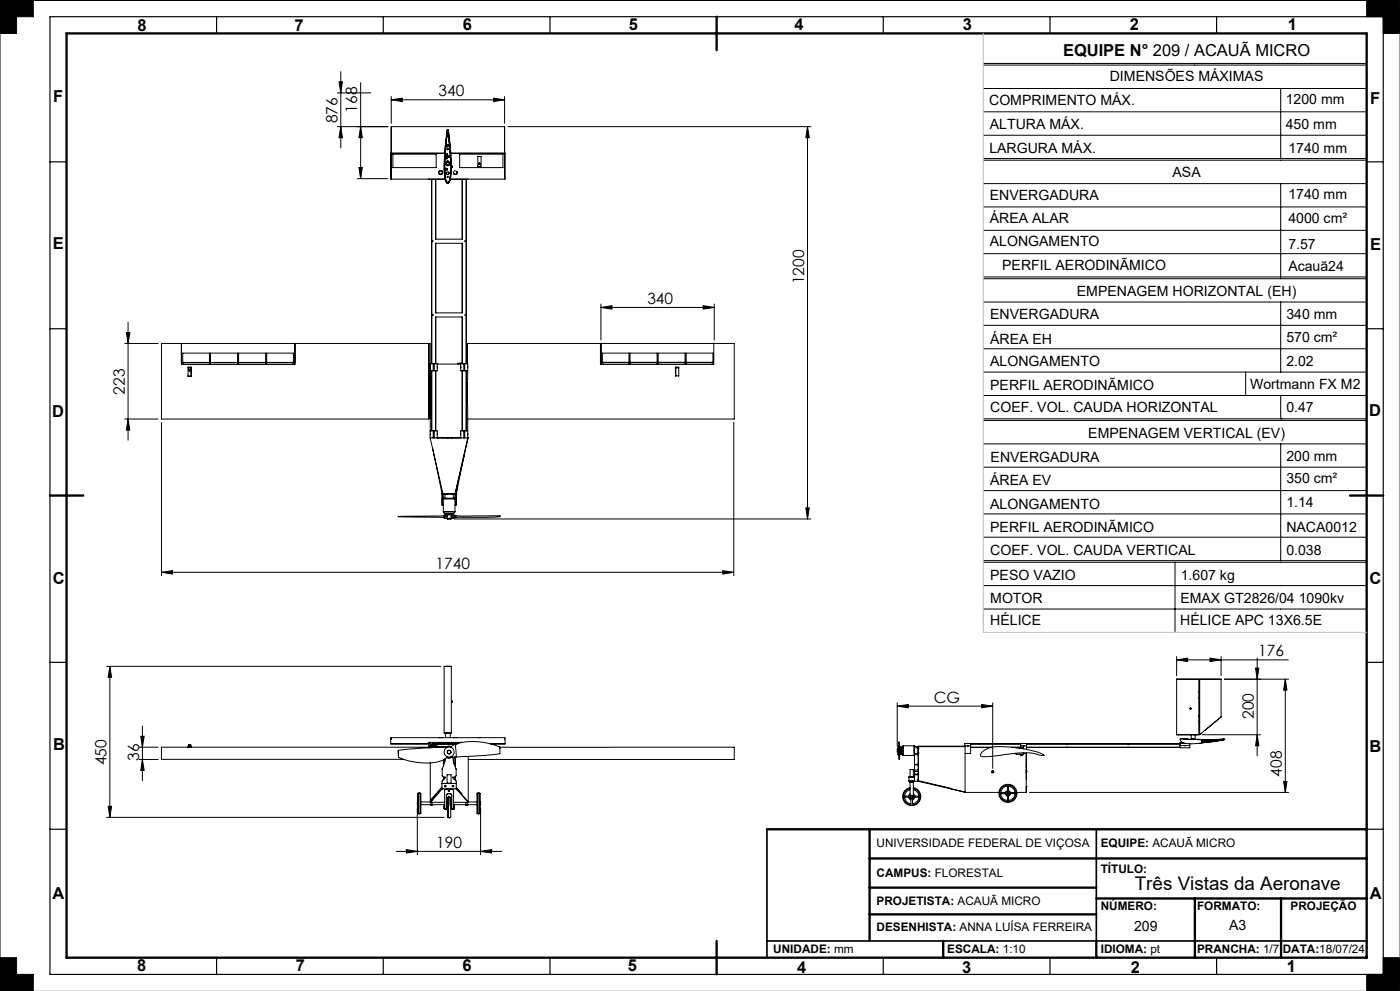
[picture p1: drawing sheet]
<svg xmlns="http://www.w3.org/2000/svg" width="420mm" height="297mm" viewBox="0 0 420 297" stroke-linecap="round" stroke-linejoin="round" font-family="sans-serif">
<g fill="none" stroke="#000" stroke-width=".3">
<path d="M5 0v10h-5M10 0v5h-10M295 19h115M295 19.5h115M410 0v5h10M415 0v10h5M101.2 27.8h10M101.2 38h15.2M101.7 24.5h1l-.5 3.3zM102.2 21.5v22.8M102.2 38l.5 3.3h-1zM108.2 24.8v28.7"/>
<path d="M108.2 38l.5 3.3h-1zM117.4 38v15.7h16.1M117.4 38v7.9M117.4 38h34M117.4 29.9l3.3-.5v1zM117.4 28.9v8.1M117.4 29.9h34M134.2 39l-.9 7.7M134.2 39h.3l.8 7.7h-2M134.2 39l-.8 7.7M134.3 39l-.8 7.7v-.7M134.3 39l-.8 7"/>
<path d="M134.3 39l.8 7.7M134.4 39l.8 7.7M148.1 29.4l3.3 .5-3.3 .5zM151.4 38v15.7h-16.3M151.4 38v7.9M151.4 28.9v8.1M152.4 38h90.9M242.3 38l.5 3.3h-1zM242.3 38v117.5M295 26.5h115M295 33.5h115M384.2 26.5v21"/>
<path d="M107.2 53.5h9.2M107.7 50.2h1l-.5 3.3zM117.9 46.2h12.9v4h-12.9zM128.5 53.7h.1M129.5 53.7v55.3M130.7 53.7v18h8v-18M131.8 52.1h.1M132.6 51.3h.1M132.6 51.3a.59 .59 0 0 0-.9 0 .59 .59 0 0 0 .1 .8M132.6 51.3a.61 .61 0 0 1-.1 .9M132.6 51.3a.59 .59 0 0 1 0 .8 .59 .59 0 0 1-.8 0M133.3 47h2a15.7 15.7 0 0 1-.5 7.6 .53 .53 0 0 1-.6 .3 .53 .53 0 0 1-.4-.4 19.2 19.2 0 0 1-.5-7.5z"/>
<path d="M133.4 47.1h1.8l.1 3.7-.3 2.9-.5 1.2-.6-.2a11.3 11.3 0 0 1-.6-6.4zM133.4 50.5h.7v.4h-.7M133.4 50.5v.4M133.4 45.9h-16.2v7.8l.2-.3M133.5 47.6l-.1 2.9M133.5 47.1a18 18 0 0 0 .4 7.4l.5 .3a4.9 4.9 0 0 0 .8-3.7l-.1-4M133.5 47.1a15.7 15.7 0 0 0 .6 7.6l.3 .1a4.8 4.8 0 0 0 .8-3.7l-.1-4M133.5 47.1v.5M133.5 46h.6v.7M133.9 48.5l.4-.2 .5 .2v.8a.46 .46 0 0 1-.5 .4 .46 .46 0 0 1-.4-.4zM133.9 49.5h.9M133.9 51.6h.8v.5l-.7 .1z"/>
<path d="M134.1 43.4h.4l-.1 .6-.3-.1zM134.1 47.1v.5h-.6M134.2 46.7v.3M134.3 46.7v.3l.1-.3 .1 .2-.2-.1M134.3 54.6h.1M134.3 48.3l-.4 .2 .7-.1M134.3 46.7v.1M134.4 46.7h.1M134.5 46.8l.2 .2zM134.5 49.5v.1M134.8 48.7a.51 .51 0 0 0-.8 0 .51 .51 0 0 0 .1 .8M134.8 49.3l-.1 .2"/>
<path d="M135.1 47.1a14.6 14.6 0 0 1-.6 7.6l-.1 .1a1.35 1.35 0 0 1-.8-1.7l-.2-2.2M135.3 45.9h16.2v7.8l-.1-.3M135.4 50.2h.1M135.4 49.7h.1M135.5 49.7v.5M136 51.9a.58 .58 0 0 0 .7 .4 .58 .58 0 0 0 .5-.6 .58 .58 0 0 1-.5 .6 .58 .58 0 0 1-.7-.4zM137.1 51.5l.1 .2zM137.9 46.2h13v4h-13zM139.9 53.7v55.3M140.3 53.7h.1M143.3 46.9h1v3l-1-.1zM295 40.5h115"/>
<path d="M295 47.5h115M295 48h115M295 55h115M384.2 55v28M129.9 72.1l-.1 .1 .1 .3M130.7 72.9h8v20.9h-8zM139.5 72.1v.4M295 62h115M295 76h115M295 69h115M37.9 99.7h1l-.5 3.2zM38.4 96.6v35.3"/>
<path d="M130 94.2v.4M139.5 94.2l.1 .1-.1 .3M180.3 92.1l3.3-.5v1zM180.3 91.1v10.8M180.3 92.1h34M211 91.6l3.3 .5-3.3 .5zM214.3 91.1v10.8M295 83h115M295 83.5h115M295 90.5h115M295 97.5h115M384.2 90.5v21"/>
<path d="M37.4 102.9h10M54.4 102.9v6.4M54.4 105.1v3.7M54.4 102.9v5.9M54.4 108.8v.5M54.4 109.3h34M54.4 108.8h34M54.8 108.8v-3h33.2v3M55 108.6v.2M55 109.1v.2M56.4 112.7v.2h.9M56.4 110.2v2.5"/>
<path d="M56.4 112.7h.9M56.4 110.2h.9M57.3 110h-.9v.2M57.3 110v.2M57.3 112.7v.2M57.3 110l.1 .2M57.3 110.2h.1M57.3 112.7h.1M57.3 110.2v2.5M57.4 112.7l-.1 .2M57.4 110.2v2.5M62.8 105.8v3l-8-.2"/>
<path d="M62.8 109v.1M63.1 105.8v3h8.2v-3M63.1 109v.1M71.3 109v.1M71.6 105.8v3h8.1v-3M71.6 109v.1M79.7 109v.1M80 105.8v3l8-.2M80 109v.1M87.8 108.6v.2M87.8 109.1v.2M88.4 102.9v6.4"/>
<path d="M88.4 102.9v5.9M88.4 109v.3zM128.6 102.9v22.7M128.6 102.9v22.5M129 111.1h1M129 114h.1M129 112.9h.1M129 119.1h.1M129 117.9h.1M129 116.1h.1M129 115.3h.1M129.5 111.1v18"/>
<path d="M130 109h-1v22.2M130 109v2.1M130 111.1h.3M130 109h.3M130.3 109h.9v2.1h-.9M130.3 109v2.1M130.7 109v-14h8v14M130.7 111.1v18M131.2 109.1h7M137.6 108.9l-.2 .2M138.2 110.2v.9h.9M138.2 110v.2"/>
<path d="M138.4 109v-.2h-.8v.3M138.4 108.9h.3M138.7 111.1v18M139.1 109h-.9v1M139.1 109v2.1M139.1 111.1h.3M139.1 109h.3M139.4 111.1h.9M139.4 109h.9v4.8M139.4 109v2.1M139.9 111.1v18M140.1 102.9h80.2v22.7h-80"/>
<path d="M140.1 102.9v6.1M140.1 113.8v8M140.1 114.3v7.3M140.1 115.6v5.5M180.1 102.9v6.3h34v-6.3M180.3 102.9v5.8M180.3 109v.2zM180.3 108.7h.1M180.3 108.7h33.8M180.3 102.9v6.3M180.7 108.7v-2.9h33.2v2.9M180.9 108.6v.1"/>
<path d="M180.9 109.1v.1M188.7 105.8v2.9l-8-.1M188.7 109v.1M189 105.8v2.9h8.1v-2.9M189 109v.1M197.1 109v.1M197.4 105.8v2.9h8.1v-2.9M197.4 109v.1M202.6 110.2h.1M202.6 110.2v1.8M202.7 112.6h.1M202.7 110h.9v.2"/>
<path d="M202.7 110v.2M202.7 110l-.1 .2M202.7 112.6v.1M202.7 112.6h.9M202.7 110.2v2.4M202.7 110.2h.9M203.6 112.6v.1M203.6 110.2v2.4M205.5 109v.1M205.8 105.8v2.9l8.1-.1M205.8 109v.1M213.6 108.6v.1"/>
<path d="M213.6 109.1v.1M295 104.5h115M295 111.5h115M295 118.5h115M373.7 111.5v7M384.2 118.5v7M37.4 125.6h10M38.4 125.6l.5 3.3h-1zM48.4 126.6v45.9M128.6 125.4h.4v-22.5h-80.6v22.7h80.2M129 131.2h1M129 129.1h1"/>
<path d="M129 131.2l3.9 16.8M129.8 134.2l2.8 13.8M130 131.2h.3M130 129.1v2.1M130 129.1h.3M130.3 131.2h.9M130.3 129.1h.9v2.1M130.3 129.1v2.1M131.2 131.2h7M134.1 131.2h.1M135.3 131.2h.1M138.2 131.2h.9"/>
<path d="M139.1 129.1h-.9v2.1M139.1 131.2h.3M139.1 129.1h.3M139.1 129.1v2.1M139.3 136.2l-2.5 11.8M139.4 131.2h.9M139.4 129.1h.9M139.4 129.1v2.1M140.2 131.8l.3-.7-4 16.8M140.3 121.8v8.2M140.3 130v.3M140.3 130.3v.9"/>
<path d="M140.3 131.2l-3.8 16.8M220.1 126.5v46M295 125.5h115M295 126h115M295 133h115M384.2 133v35M119.5 154.9l13.7 .1M132.6 147.8v.2M132.6 149.3l.1 2M132.6 148h.1M132.6 149.3h.1M132.6 148l.1 3.3"/>
<path d="M132.7 151.3h.3M132.7 148h4.1M132.7 149.3h.3M133 153.3l.5 .5M133 153.3h3.5M133 149.3h.5M133 149.3v-1.3h.5v1.3M133 149.5h3.5M133 149.5v3.8M133.1 148h.1M133.2 149.3l-.2 .2M133.2 154.6l-13.7 .3"/>
<path d="M133.2 154.6l1 .1M133.2 154.6v-.3h2.3a.44 .44 0 0 1 .5-.1 .44 .44 0 0 1 .2 .4M133.2 155v.3h2.3a.44 .44 0 0 0 .5 .1 .44 .44 0 0 0 .2-.4M133.5 153.8l.4 .3M133.5 149.3h2.5M133.5 153.8h2.5M133.9 154.1l.2 .2M133.9 148h.1M133.9 154.1h1.6M134.1 155.4h1.2M134.1 155.4h.1M134.2 154.7v.2"/>
<path d="M134.2 154.9l-1 .1M134.2 155.3l-.1 .1M135.2 155.3l.1 .1M135.3 154.7l1.5-.1-.2 .3 .2 .1h-1.4zM135.3 155.4h.1M135.5 154.1l-.2 .2M135.5 148h.1M136 153.8l-.5 .3M136 149.3h.5M136.2 155.5h107.1M136.3 149.3l.2 .2M136.3 148h.1"/>
<path d="M136.5 153.3l-.5 .5M136.5 148h-.5v1.3M136.5 148v1.3M136.5 149.5v3.8M136.5 151.3h.3M136.5 149.3h.3M136.8 148h.1M136.8 148v3.3M136.8 154.6h13.2l-.1 .3 .1-.3M136.8 149.3h.1M137.3 145.7l-.5 2.3M149.9 154.9l-13.1 .1"/>
<path d="M241.8 152.2h1l-.5 3.3zM295 140h115M295 147h115M295 154h115M48.4 171.5l3.3-.5v1zM48.4 171.5h171.7M216.8 171l3.3 .5-3.3 .5zM295 161h115M295 168h115M295 168.5h115M295 175.5h115M352.5 168.5v21"/>
<path d="M32 199.7h100.3M32.9 199.7v45.3M32.9 199.7l.6 3.3h-1zM133.2 199.7h2.2v10.4M133.2 199.7v20M133.3 199.7h2M295 182.5h115M353 197.8l3.3-.6v1.1zM353 196.8v5.7M353 197.8h33.5M363 197.2l3.3 .6-3.3 .5zM366.3 196.8v5.7"/>
<path d="M377.2 197.2v29.4M42.7 217.6v16.4M133.3 219.7h2M133.7 219.7v1.4M133.9 219.7h.1M135.1 219.7v1.4M135.4 210.4v9.3h-2.2M135.4 210.5h.1M135.4 210h.1M135.5 210v.5M269.2 211.6l3.3-.5v1zM269.2 210.6v13"/>
<path d="M269.2 211.6h28.6M294.5 211.1l3.3 .5-3.3 .5zM297.8 210.6v19.7M353 203.5v16.7M353 203.5h6.7v16.7h-6.7M353.1 203.5h6.5M359.7 216.4h.2M359.7 214.7h.1M359.7 209h.1M359.7 207.3h.2M359.7 214.6h.1v2h-.1M359.7 207.2h.1v2h-.1"/>
<path d="M359.8 214.7h.1M359.8 209h.1M359.9 203.5h6.4M359.9 203.5v16.7M360.4 219.7l-.5 .5M366.3 214.9l-6.4 5.3M366.3 203.5v11.4M366.3 214.9l-4.9 4M367.3 203.5h19.3M376.7 200.2h.9l-.4 3.3zM385.6 203.5v34M385.6 203.5l.5 3.3h-1z"/>
<path d="M41.7 223.9h5.7M41.7 227.6h5.7M42.2 220.7h1.1l-.6 3.2zM42.7 227.6l.6 3.3h-1.1zM56.4 223.8v.1M56.4 223.8h.9M56.6 223.2h.6M56.6 223.2v.4M57.2 223.2v.4M57.3 223.6v.2M57.3 223.6h-.9v.2M57.3 223.8h.1"/>
<path d="M57.3 223.6l.1 .2M57.3 223.8v.1M57.4 223.8v.1M117.2 221.2v1.7h12M117.2 223h12M117.2 221.1h34.3M117.4 221.1v.6M119.6 226.9a18.9 18.9 0 0 0 13.3 .9l1.3-.9M119.6 226.6l-.1-1.7 .1 2M119.6 226.6v.1M125.5 237.8a.25 .25 0 0 1 .3-.3 .25 .25 0 0 1 .2 .3M125.5 237.8v6"/>
<path d="M125.5 237.8a.6 .6 0 0 0-.3 .9v4.1a.62 .62 0 0 0 .3 1M125.5 237.8h.1M126 237.8v6M126 237.8h.3v5a.65 .65 0 0 1-.3 1M129 223.7v.4h-.4v-.2h-80.2v3.7h72.7M129 223.7a1.07 1.07 0 0 1 1.2-.9 1.07 1.07 0 0 1 1 1M129 223.8h5M129 223.9h4.3M129.1 223.6h.1M129.1 223.5h-.5v.2h.4M129.1 228.6v11.8h4.3M129.6 223.7h.8"/>
<path d="M129.6 223.5h.8M129.7 223.3l-.1 .5a.5 .5 0 0 1 .5-.7 .5 .5 0 0 1 .5 .7 .5 .5 0 0 0-.3-.6 .5 .5 0 0 0-.6 .1zM129.7 223.1a.61 .61 0 0 1 .7 0 .61 .61 0 0 1 .3 .7 .59 .59 0 0 0-.6-.8 .59 .59 0 0 0-.6 .8zM130.1 223.1l.3 .7-.3-.7M131.1 222.9h6M131.6 221.1h.1M131.7 221.1h1.1M132.6 235.9l-3.4 3.8M132.6 236.3l-3.2 3.6M132.6 236.4h.1M132.6 236.4h4.2M132.6 236.4l-3.4 3.9 .2-.2"/>
<path d="M132.7 234.8v1.6M132.7 234.8l4.2 .1M132.9 223.8v.1M133 227.7v1.8M133 232.9v.8M133.3 223.9h.1M133.4 227.5v.7M133.4 232.9v.4M133.6 227.4l-.3 1.4-.7 1.6v2.1l.3 .4h.7l-.3 .6-.6 .5-.1 .8M134.1 234.8v-2.6h1.2v2.6M134.1 234.8h1.1M134.1 236.4l-.2 .2"/>
<path d="M134.1 234.8h.1M134.2 223.9l-8.9 .4-5.8 .6M134.2 226.8h.1M134.2 224h.1M134.2 234.8h1M134.2 234.8h.1M134.5 237.1l.2-.2 .1 .2M134.5 239v6M134.5 239h-.3v5a.65 .65 0 0 0 .3 1M134.5 239h.1M134.5 237.8l-.4 .2-.2 .4v4.1M134.5 237.8h.1"/>
<path d="M134.5 237.8h.4M134.9 237.8l.5 .2 .1 .4v4.1M134.9 237.8h.1M135 239h.2v5a.68 .68 0 0 1-.3 1l-.3 .1-.1-.2M135.2 234.8h.1M135.3 236.4l.2 .2M135.4 223.8l-.9-.1-1 .2M135.6 226.9l-.6 .3-.9-.2M135.8 226.9l.3 1.5 .7 2v2.2l-.4 .3h-.6l.2 .5 .8 .5v2.5M136.1 221l-.1 .1M136.1 221h1M136.2 226.9v2"/>
<path d="M136.2 232.9v.6M136.6 223l-1 .6-.3 .4M136.6 226.9v3M136.6 232.8v1M136.8 236.4h.1M136.8 236.4l3.6 3.9M136.9 236l1.7 1.8M136.9 236.3l2.4 2.7M137.1 221l.1 .1M137.1 223h-6.3M137.5 222.8h-6.4v.2M138.6 222.5h-10.1v.3h.6l.1 .4"/>
<path d="M140.5 227.6h79.8M140.5 226.7v13.6l-1.2-1.2M143.3 237.8a.25 .25 0 0 1 .3-.3 .25 .25 0 0 1 .2 .3M143.3 237.8v6M143.3 237.8h-.2v5a.65 .65 0 0 0 .2 1M143.3 237.8h.1M143.6 221.1h.4M143.8 237.8v6M143.8 237.8h.3v5a.65 .65 0 0 1-.3 1M147.2 223h4.3M149.9 223.9h70.4v3.7M149.9 223.9a19.4 19.4 0 0 0-13.3-.9l.3 3.9-1.6-.1"/>
<path d="M149.9 224.2v-.3l.1 2-5.7 .6-7.4 .3M149.9 224.2h.1M151.4 221.1v.6M151.5 221.2v1.7h-4.3M269.3 224.5v1M269.3 224.5h.1M269.3 225.5h.1M269.3 225.4v.1M269.6 224.1l.1 2.1 .2-1.6M269.6 226.2l.1 1.5 .2-1.5M269.6 223.7h-.3v2.5h.9v-2.5h-.3M269.6 222.3l.3 2.1-.1 1.8z"/>
<path d="M269.7 226.2h.1M269.7 223.7l.3 1.7zM269.9 224.1v.8M270.2 225.5l.1 .1M270.3 225.6l.3 .4M270.3 224.3l-.1 .2M270.3 224.3v1.3M270.6 226l.4 .4M270.6 223.9l-.3 .4M270.6 223.9v2.1M271 223.5l-.4 .4M271 223.5v2.9"/>
<path d="M271 223.5h3.2M271 226.4h3.2M271.4 238.9h1.2l.2 .5 .5 .3v1.2a2.06 2.06 0 0 1-1.9-2zM272.7 232.8l1.7 .1zM272.7 234l1.7 .1M272.7 234l2.7 .1M272.7 232.9v1.1M273 236a2.7 2.7 0 0 0-1.7 4.2 2.7 2.7 0 0 0 4.5 0 2.7 2.7 0 0 0-1.8-4.2M273 234.3v.2M273 234.1v.2M273 232.8h1M273 232.8v-2.2h1v2.2"/>
<path d="M273 236.7a2.06 2.06 0 0 0-1.6 1.9h1.2l.4-.7M273 238.3a.67 .67 0 0 0 0 .9 .67 .67 0 0 0 1 0 .67 .67 0 0 0 0-.9M273 236.3a2.51 2.51 0 0 0-1.6 3.8 2.51 2.51 0 0 0 4.2 0 2.51 2.51 0 0 0-1.6-3.8M273 238.5v.5M273 234.5v4.7h1v-4.7M273 232.8h.1M273 234.3h1M273 234.5h1M273.1 232.8h.8M273.1 232.8h.1M273.2 239.2h.7M273.6 234.1h.4v.2"/>
<path d="M273.9 232.8h.1M274 234.3v.2M274 236.7a2.17 2.17 0 0 1 1.7 1.9h-1.2l-.5-.7M274 238.5v.5M274.2 223.5l.2 .2M274.2 223.5v2.9M274.4 226.2l-.2 .2M274.4 232v.2M274.4 229.1v.1M274.4 230.8v.4M274.4 226.2v2.9M274.4 231.2v.8"/>
<path d="M274.4 223.7v.4M274.4 225.8v.4M274.4 223.7h15.1M274.4 226.2h1M274.4 224.1v1.7M274.4 229.2v1.6M274.4 232.2v1.9M274.4 232h1M274.4 232.2h1M274.4 230.8h1M274.4 229.2h1M274.4 229.1h1"/>
<path d="M274.4 231.2h1M274.4 225.8h1M274.5 238.9h1.2a2.13 2.13 0 0 1-1.9 2v-1.2zM275.4 225.6h.1M275.4 224.3h.1M275.4 233.8h.1M275.4 225.7l.1 .1M275.4 232v.2M275.4 229.1v.1M275.4 230.8v.4M275.4 226.2v2.9M275.4 231.2v.8"/>
<path d="M275.4 223.7v.4h-1M275.4 225.8v.4M275.4 233.6l.1-9.8h14v13.6M275.4 229.2v1.6M275.4 232.2v1.9M275.4 234.1l14.1 3.3M275.5 233.6l-.1 .4 9.9 2.3M275.5 223.7l-.1 .1M285.3 236.4l4.2 1M289.5 223.6v-.8h1.7v.8M289.5 237.5h10.2M289.5 223.6h-14.1v2.2"/>
<path d="M289.5 223.6v.2M289.5 237.4v.1M289.5 223.6h.7M290.2 223.6h.2M290.4 223.6h.8M291.2 224h6.3M291.2 223h15M291.2 224h6.1M291.2 223.6v2.2h-1.7M294.7 225.4l.2-.3a7.7 7.7 0 0 1 5.8-1.3 29.1 29.1 0 0 1 12.3 2.4v.3a21 21 0 0 0-10.8-.4 20.9 20.9 0 0 1-7.9 .5l-.2-.4zM297.3 231.3h1M297.5 231l.7 .7"/>
<path d="M297.8 230.8v1M298.2 231l-.7 .7M300.2 237.9l1.4-.1 .3 .6 .4 .1-.1 1.4a2.12 2.12 0 0 1-2-2zM300.2 237.5h1.4M300.7 236.4l.6-.5 .9-.3 .1 1.4-.5 .2-.2 .5-1.4-.1zM302.6 235.6a2.21 2.21 0 0 1 1.9 2l-1.3 .1-.2-.5-.5-.2zM303.1 237.5h1.4M303.2 237.8l1.3 .1a2.11 2.11 0 0 1-1.9 2l-.1-1.4 .5-.2zM303.5 224h2.7M303.9 224h2.3M304.7 224h.1M304.8 224.1h2.2l.1 .3"/>
<path d="M304.8 224h.1M306.1 226.4h.5M306.1 226.1v.3M306.2 223.6v-.8h1.7v.8M306.2 223.6h.8M306.2 223.6v.5M306.6 226.1v.3M307 223.6h.2M307.1 225.6l-.1 .5h-2.2v-.4M307.2 223.6h.7M307.9 233.1h.1M307.9 232.7h.1"/>
<path d="M307.9 232.4v1M307.9 230.9l.2 .3-.2 .3M307.9 231v.4M307.9 235.8h.1M307.9 232.1v-6.3v11.7h-2.8M307.9 229.6h.1M307.9 229.2h.1M307.9 228.9v1M307.9 224h46.1M307.9 223h46.1M307.9 223.6v1M307.9 225.6v.2h-.8"/>
<path d="M308.9 237.5h77.7M313 226.4h.1M320 223.9h.3M320 223h.3M338.4 223.9h.3M338.4 223h.3M353.1 220.2h6.5M354 223.4v.7h2.9v-.7M354 222.8h1.7M354 223.4h1.4M354.9 222.5h-.9v.9M355.2 221.4h1"/>
<path d="M355.2 221.4h.1M355.6 223.4h1.3M356 221.3l.1 .1M356.2 221.4v.1M356.9 222.9v.5M357.4 220.2v1.4M357.7 221.4h.4M357.7 221.4v.2M357.8 221.6h1.9M358.1 221.4v.2M358.5 220.2v1.4M359.7 221.6h.1"/>
<path d="M360 222.7l-.4 .1M360.5 221.7l-5.8-.3a.42 .42 0 0 0-.6 .2 .42 .42 0 0 0 .2 .6 4.9 4.9 0 0 0 4 .7l2.2-.2v-1.1l6.7-.2v.3M360.5 221.7h.1M360.5 221.7l-6.1-.3-.3 .1v.4M360.6 222.2h.6v.3M360.7 220.2h17.4M361.2 222.5h-.6M367.2 221.7l-6.7 .9M367.2 221.6h-.1a22.9 22.9 0 0 1-6.5 .9M367.2 221.6l-6.6 .2v.7M367.2 221.5l-6.6 .2v.9l6.6-.9M367.2 221.6h.1"/>
<path d="M367.2 221.6l-6 .9M377.2 220.2l.4 3.3h-.9zM385.1 234.2h1l-.5 3.3zM32 245h101.2M32.5 241.6h1l-.6 3.4zM118.9 255.2h31.6M121.9 254.6l3.3 .6-3.3 .5zM125.2 242.1v14M125.2 240.3v.9M125.5 243.8a.25 .25 0 0 0 .3 .2 .25 .25 0 0 0 .2-.2M125.5 243.7v.1M126.3 241.2h7.1"/>
<path d="M126.3 240.3h2.8M129.3 240.4v.9h.3v-.9M133.3 241.5v.9M133.3 241.5h.1M133.3 242.4h.1M133.4 242.5v-5.7l1.3-.4 1.4 .4v5.7M133.4 242.5h.1M133.4 242.5h.5M133.9 242.5h.1M133.9 242.2h.3M133.9 241.7h.3M133.9 241.2h.3"/>
<path d="M133.9 240.4h.3M134.5 244.9v.1M135 241.4v-2.2a.32 .32 0 0 0-.1-.5 .32 .32 0 0 0-.4 0 .32 .32 0 0 0 0 .5v5.7M135.2 242.2h.3M135.2 241.7h.3M135.2 241.2h.3M135.2 240.4h.3M135.5 242.5h.1M135.5 242.5h.6M136.1 242.5h.1M136.1 241.5h.1M136.1 242.4h.1"/>
<path d="M136.1 241.2h3.6M136.2 241.5v.9M139.7 241.1v.2M139.7 241.3h.1M139.7 241.3h.5M139.7 241.1h.5M139.7 240.4v.7M140.2 241.1v.2M140.2 241.3h.1M140.2 241.2h2.9M140.2 240.4v.7M143.1 240.3l-7 .1"/>
<path d="M143.3 243.8a.25 .25 0 0 0 .3 .2 .25 .25 0 0 0 .2-.2M143.3 243.7v.1M144.1 240.3v.9M144.2 255.2l3.3-.6v1.1zM144.2 242.1v14M0 292h10v5h-10v-297h420v297h-10v-5h10M0 287h5v10M420 287h-5v10"/>
<circle cx="132.2" cy="51.7" r=".5"/>
<circle cx="134.3" cy="44.7" r=".16"/>
<circle cx="134.3" cy="53" r=".19"/>
<circle cx="134.3" cy="44.7" r=".19"/>
<circle cx="134.3" cy="44.7" r=".2"/>
<circle cx="134.3" cy="54.7" r=".06"/>
<circle cx="134.4" cy="49" r=".39"/>
<circle cx="136.6" cy="51.7" r=".5"/>
<circle cx="143.8" cy="49.1" r=".25"/>
<circle cx="143.8" cy="49.1" r=".15"/>
<circle cx="56.9" cy="111" r=".2"/>
<circle cx="56.9" cy="110.9" r=".3"/>
<circle cx="357.2" cy="212.4" r=".12"/>
<circle cx="357.2" cy="212.3" r=".2"/>
<circle cx="133.6" cy="235.6" r=".25"/>
<circle cx="134.6" cy="237.1" r=".16"/>
<circle cx="134.7" cy="225.4" r=".5"/>
<circle cx="134.7" cy="225.4" r="1.5"/>
<circle cx="134.7" cy="225.4" r=".59"/>
<circle cx="135.9" cy="235.6" r=".25"/>
<circle cx="273.5" cy="238.7" r=".28"/>
<circle cx="273.5" cy="238.8" r=".37"/>
<circle cx="302.3" cy="237.8" r=".55"/>
<circle cx="302.4" cy="237.8" r=".33"/>
<circle cx="302.4" cy="237.8" r=".21"/>
<circle cx="302.4" cy="237.8" r="2.5"/>
<circle cx="302.4" cy="237.8" r=".24"/>
<circle cx="302.4" cy="237.8" r="2.71"/>
<circle cx="355.5" cy="223.5" r=".08"/>
<circle cx="362.2" cy="222" r=".11"/>
<circle cx="362.2" cy="222" r=".12"/>
<circle cx="362.2" cy="222" r=".13"/>
</g>
<g fill="none" stroke="#000" stroke-width=".35">
<path d="M15 5h400v287h-400zM65 5v5M115 5v5M165 5v5M265 5v5M315 5v5M365 5v5M15 48.5h5M410 48.5h5M15 98.5h5M410 98.5h5M15 198.5h5"/>
<path d="M410 198.5h5M15 248.5h5M410.1 248.5h4.9M65 287v5M115 287v5M165 287v5M265 287v5M315 287v5M365 287v5"/>
</g>
<path d="M230.1 248.5v38.5M328.9 248.5v33.5M410 248.1h.1M410 247h.1M230.1 282h180" fill="none" stroke="#000" stroke-width=".5"/>
<g fill="none" stroke="#000" stroke-width=".7">
<path d="M20 10h390v277h-390zM215 5v10M15 148.5h10M405 148.5h10M230.1 248.5h180M260.9 257.3h149.1M260.9 248.5v33.5M260.9 266h68M260.9 274h68M328.9 269.3h81.2M358.5 269.3v17.7M384.3 269.3v17.7"/>
<path d="M215 282v10M283 282v5M328.9 282v5"/>
</g>
<path d="M295 10v179.5h115M420 0v297h-420" fill="none" stroke="#c0c0c0" stroke-width=".3"/>
<path d="M0 0v5h5v-5zM5 0v5h5v-5zM0 5v5h5v-5zM0 287v5h5v-5zM0 292v5h5v-5zM5 292v5h5v-5zM415 287v5h5v-5zM415 292v5h5v-5zM410 292v5h5v-5zM410 0v5h5v-5zM415 0v5h5v-5zM415 5v5h5v-5z" fill-rule="evenodd" fill="#000"/>
<g fill="#000">
<path d="M101.7 24.5h1l-.5 3.3zM102.2 38l.5 3.3h-1zM242.3 38l.5 3.3h-1zM241.8 152.2h1l-.5 3.3zM37.9 99.7h1l-.5 3.2zM38.4 125.6l.5 3.3h-1zM108.2 38l.5 3.3h-1zM107.7 50.2h1l-.5 3.3z"/>
<path d="M211 91.6l3.3 .5-3.3 .5zM180.3 92.1l3.3-.5v1zM148.1 29.4l3.3 .5-3.3 .5zM117.4 29.9l3.3-.5v1z"/>
<path d="M216.8 171l3.3 .5-3.3 .5zM48.4 171.5l3.3-.5v1z"/>
<path d="M363 197.2l3.3 .6-3.3 .5zM353 197.8l3.3-.6v1.1z"/>
<path d="M294.5 211.1l3.3 .5-3.3 .5zM269.2 211.6l3.3-.5v1z"/>
<path d="M376.7 200.2h.9l-.4 3.3zM377.2 220.2l.4 3.3h-.9z"/>
<path d="M385.6 203.5l.5 3.3h-1zM385.1 234.2h1l-.5 3.3z"/>
<path d="M42.2 220.7h1.1l-.6 3.2zM42.7 227.6l.6 3.3h-1.1z"/>
<path d="M32.5 241.6h1l-.6 3.4zM32.9 199.7l.6 3.3h-1z"/>
<path d="M121.9 254.6l3.3 .6-3.3 .5zM144.2 255.2l3.3-.6v1.1z"/>
</g>
<text font-size="5.6" x="340.5" y="266.8">Três Vistas da Aeronave</text>
<g font-size="4.9">
<text x="41.2" y="9.2">8</text>
<text x="88.4" y="9.2">7</text>
<text x="138.8" y="9.1">6</text>
<text x="188.7" y="9.1">5</text>
<text x="238.4" y="9">4</text>
<text x="288.8" y="9">3</text>
<text x="338.9" y="9">2</text>
<text x="386.3" y="9">1</text>
<text x="318.9" y="16.7">EQUIPE N° 209 / ACAUÃ MICRO</text>
<text x="16" y="30.6">F</text>
<text x="411" y="31.1">F</text>
<text x="15.8" y="74.8">E</text>
<text x="411" y="75">E</text>
<text x="15.6" y="125.1">D</text>
<text x="410.8" y="124.7">D</text>
<text x="15.8" y="175">C</text>
<text x="410.9" y="175">C</text>
<text x="16" y="224.7">B</text>
<text x="410.8" y="225.3">B</text>
<text x="15.8" y="269.4">A</text>
<text x="410.9" y="269.6">A</text>
<text x="41.1" y="291">8</text>
<text x="88.7" y="291">7</text>
<text x="138.7" y="291">6</text>
<text x="188.4" y="291">5</text>
<text x="239.1" y="291.5">4</text>
<text x="288.7" y="291.5">3</text>
<text x="339.2" y="291.5">2</text>
<text x="386" y="291.2">1</text>
</g>
<g font-size="4.7">
<text x="131.6" y="28.9">340</text>
<text x="107.2" y="33.8" transform="rotate(-90 107.2 33.8)">168</text>
<text x="101.2" y="37" transform="rotate(-90 101.2 37)">876</text>
<text x="241.3" y="85.2" transform="rotate(-90 241.3 85.2)">1200</text>
<text x="194.2" y="91.1">340</text>
<text x="37.4" y="118.3" transform="rotate(-90 37.4 118.3)">223</text>
<text x="130.6" y="170.5">1740</text>
<text x="377.5" y="196.7">176</text>
<text x="280.1" y="210.6">CG</text>
<text x="376.2" y="215.5" transform="rotate(-90 376.2 215.5)">200</text>
<text x="32" y="229.4" transform="rotate(-90 32 229.4)">450</text>
<text x="41.7" y="228.1" transform="rotate(-90 41.7 228.1)">36</text>
<text x="384.6" y="232.7" transform="rotate(-90 384.6 232.7)">408</text>
<text x="130.8" y="254.1">190</text>
</g>
<g font-size="4.2">
<text x="332.9" y="24.3">DIMENSÕES MÁXIMAS</text>
<text x="296.7" y="31.6">COMPRIMENTO MÁX.</text>
<text x="385.7" y="31.1">1200 mm</text>
<text x="297" y="38.8">ALTURA MÁX.</text>
<text x="385.7" y="38.8">450 mm</text>
<text x="296.8" y="45.7">LARGURA MÁX.</text>
<text x="386.5" y="45.7">1740 mm</text>
<text x="351.8" y="53.2">ASA</text>
<text x="297" y="59.8">ENVERGADURA</text>
<text x="386.5" y="59.8">1740 mm</text>
<text x="297" y="67">ÁREA ALAR</text>
<text x="386.5" y="66.9">4000 cm²</text>
<text x="297" y="73.6">ALONGAMENTO</text>
<text x="386.5" y="74.6">7.57</text>
<text x="300.7" y="80.8">PERFIL AERODINÃMICO</text>
<text x="386.5" y="81.2">Acauã24</text>
<text x="323.1" y="88.7">EMPENAGEM HORIZONTAL (EH)</text>
<text x="297.1" y="95.5">ENVERGADURA</text>
<text x="385.9" y="95.5">340 mm</text>
<text x="297.1" y="103">ÁREA EH</text>
<text x="385.9" y="102.5">570 cm²</text>
<text x="297.1" y="109.5">ALONGAMENTO</text>
<text x="385.9" y="109.5">2.02</text>
<text x="297.1" y="116.8">PERFIL AERODINÃMICO</text>
<text x="375" y="116.6">Wortmann FX M2</text>
<text x="297.1" y="123.6">COEF. VOL. CAUDA HORIZONTAL</text>
<text x="385.9" y="123.6">0.47</text>
<text x="326.5" y="131.3">EMPENAGEM VERTICAL (EV)</text>
<text x="297.2" y="138.5">ENVERGADURA</text>
<text x="385.9" y="138">200 mm</text>
<text x="297.1" y="145.4">ÁREA EV</text>
<text x="385.9" y="144.9">350 cm²</text>
<text x="297.1" y="152.7">ALONGAMENTO</text>
<text x="385.9" y="152">1.14</text>
<text x="297.1" y="159.3">PERFIL AERODINÃMICO</text>
<text x="385.9" y="159.3">NACA0012</text>
<text x="297.1" y="166.3">COEF. VOL. CAUDA VERTICAL</text>
<text x="385.9" y="166.3">0.038</text>
<text x="297.1" y="173.8">PESO VAZIO</text>
<text x="354.2" y="173.8">1.607 kg</text>
<text x="297.1" y="180.6">MOTOR</text>
<text x="354.1" y="180.6">EMAX GT2826/04 1090kv</text>
<text x="297.1" y="187.3">HÉLICE</text>
<text x="354.1" y="187.3">HÉLICE APC 13X6.5E</text>
<text x="340.2" y="279.1">209</text>
<text x="368.8" y="278.7">A3</text>
</g>
<g font-size="3.5">
<text x="263" y="254">UNIVERSIDADE FEDERAL DE VIÇOSA</text>
<text x="330.2" y="254">EQUIPE: ACAUÃ MICRO</text>
<text x="263" y="262.8">CAMPUS: FLORESTAL</text>
<text x="330.2" y="261.6">TÍTULO:</text>
<text x="263" y="271.1">PROJETISTA: ACAUÃ MICRO</text>
<text x="330.2" y="272.8">NÚMERO:</text>
<text x="359.1" y="272.8">FORMATO:</text>
<text x="387.2" y="272.8">PROJEÇÃO</text>
<text x="263" y="279.1">DESENHISTA: ANNA LUÍSA FERREIRA</text>
<text x="232" y="285.7">UNIDADE: mm</text>
<text x="284.2" y="285.7">ESCALA: 1:10</text>
<text x="330.2" y="285.7">IDIOMA: pt</text>
<text x="359.1" y="285.7">PRANCHA: 1/7</text>
<text x="384.8" y="285.7">DATA:18/07/24</text>
</g>
</svg>
